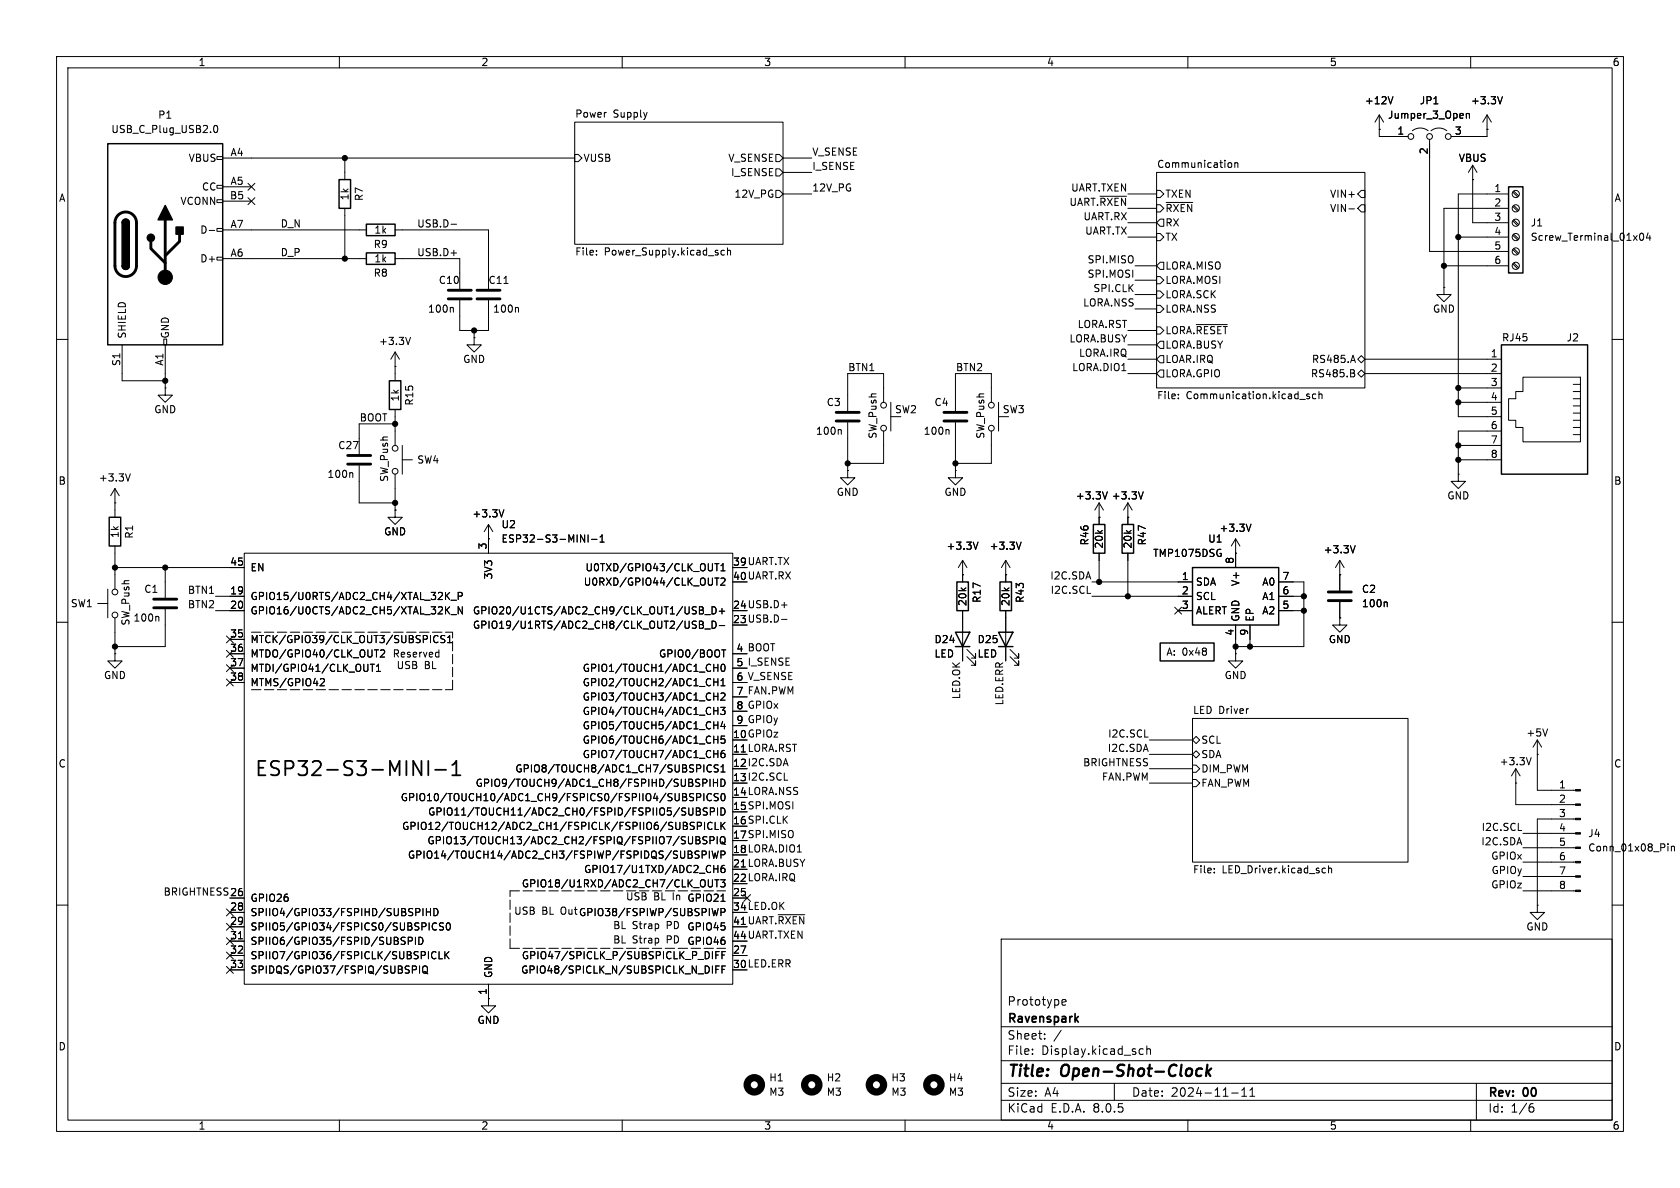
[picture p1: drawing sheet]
<svg xmlns="http://www.w3.org/2000/svg" width="297mm" height="210mm" viewBox="0 0 297 210" stroke-linecap="round" stroke-linejoin="round" font-family="sans-serif">
<g fill="none" stroke="#000" stroke-width=".18">
<path d="M10 10h277v190h-277zM12 12h273v186h-273zM60 10v2M110 10v2M160 10v2M210 10v2M246.3 17.1l-.5 1.3M260 10v2M265.6 17.1l-.4 1.3M37.9 22.3l.2-.1a.68 .68 0 0 1 .4 .6 .68 .68 0 0 1-.4 .6l-.2-.1-.1-.3zM38.4 35.3h1v.5h-1zM38.4 32.8h1v.5h-1z"/>
<path d="M38.4 27.7h1v.5h-1zM39.4 27.9h62.2M39.4 33h5M39.4 35.6h5M43.8 35l1.3 1.2M43.8 32.4l1.3 1.2M45.1 35l-1.3 1.2M45.1 32.4l-1.3 1.2M61 27.9v3.9M61 36.8v8.9M79.7 39.6h1M101.6 21.6h36.8v21.6h-36.8z"/>
<path d="M101.6 27.3h.6l.7 .6-.7 .7h-.6zM137.2 27.3h.6l.6 .6-.6 .7h-.6zM137.2 33.7h.6l.6 .6-.6 .6h-.6zM137.2 29.8h.6l.6 .7-.6 .6h-.6zM138.4 27.9h5.1M138.4 34.3h5.1M138.4 30.5h5.1M194.5 34.7h4.7M199.4 34.3h5.1M199.4 36.8h5.1M199.4 39.4h5.1M204.5 30.5h36.8v38.1h-36.8z"/>
<path d="M204.5 36.2h.6l.6 .6-.6 .7h-.6zM204.5 33.7h.6l.6 .6-.6 .6h-.6zM205.1 38.7h.6v1.3h-.6l-.6-.6zM206.2 35.8h4.7M217.2 28.8h.3l.3 .2-.1 .5-.2 .1-.3-.1M218.3 28.9l.2-.1h.3v.8M218.3 28.8v.8M238.5 36.9h.9M240.7 33.7h.6v1.2h-.6l-.7-.6zM240.7 36.2h.6v1.3h-.6l-.7-.7zM243.8 22.9h.1M243.8 20.3l-.7 1.3"/>
<path d="M243.8 20.3v3.8h5.1M243.8 20.3l.8 1.3M249.7 23.1a2.26 2.26 0 0 1 2.8 0M252.7 24.6v19.9h14M253 23.1a2.26 2.26 0 0 1 2.8 0M259.2 20.1v.8M259.2 20.2l.2-.1h.3l.1 .8M260.3 31.8h.1M260.3 29.2v10.2h6.4M260.3 29.2l-.7 1.3M260.3 29.2l.8 1.3M262.9 22.9h.1"/>
<path d="M262.9 20.3l-.8 1.3M262.9 20.3v3.8h-6.4M262.9 20.3l.8 1.3M266.7 34.3h-8.9v39.4h7.6M266.7 36.8h-11.4v14M267.4 39l.9 .9M267.4 36.5l.9 .8M267.4 34l.9 .8M267.6 38.9l.9 .8M267.6 36.3l.9 .9M267.6 33.8l.9 .8M10 60h2"/>
<path d="M29 59.9h.5v1.1h-.5zM37 40.7h1M38.4 45.5h1v.5h-1zM38.4 40.4h1v.5h-1zM39.4 45.7h25.4M39.4 40.6h25.4M69.8 40.6h16.6v10.5M69.8 45.7h11.5v5.4M72.6 59.6l-.5 1.3M79.7 44.7h1M80 54.3l.2 .2v.7M81.3 53.1v5.3h5.1v-5.3"/>
<path d="M83.8 59.7v1.3h-1.3l1.3 1.2 1.3-1.2h-1.3M83.8 59.7h.1M83.8 58.4v1.3M89.1 50.1h.7M91.5 54.3l.2 .2v.7M105.4 45v.1M105.4 44.3v.1M128.1 44.3l-.4-.1-.2 .3 .1 .5h.5M128.6 44.4l.2-.2 .3 .1 .1 .8M128.6 43.8v1.3M199.4 41.9h5.1M199.4 58.4h5.1"/>
<path d="M200.7 47h3.8M200.7 49.5h3.8M200.7 52.1h3.8M200.7 54.6h3.8M204.5 41.3h.6l.6 .6-.6 .6h-.6zM204.5 54h.6l.6 .6-.6 .6h-.6zM204.5 48.9h.6l.6 .6-.6 .7h-.6zM204.5 57.8h.6l.6 .6-.6 .7h-.6zM204.5 51.4h.6l.6 .7-.6 .6h-.6zM205.1 46.4h.6v1.2h-.6l-.6-.6zM211.5 57.4h5.5M255.3 50.8v1.3h1.2l-1.2 1.2-1.3-1.2h1.3"/>
<path d="M255.3 50.8h.1M255.3 47h11.4M257.8 41.9h8.9M267.4 46.7l.9 .8M267.4 44.1l.9 .9M267.4 41.6l.9 .8M267.6 46.5l.9 .8M267.6 43.9l.9 .9M267.6 41.4l.9 .8M285 60h2M290 41.3l.2-.1a.68 .68 0 0 1 .4 .7 .68 .68 0 0 1-.4 .6l-.2-.1-.1-.4zM291.4 41.2l-.3 .9h.7"/>
<path d="M291.7 41.6v.9M21.6 61v6.3h7.6M29.2 68.6v1.3h-1.3l1.3 1.2 1.3-1.2h-1.3M29.2 68.6h.1M29.2 61v7.6M69.8 64.8h.1M69.8 74.9h-6.3v5.4M69.8 62.2v5.1M69.8 72.4v6.3M69.8 62.2l-.7 1.3M69.8 62.2l.8 1.3M71.1 78.7v5.1"/>
<path d="M148.5 75.9l.2 .2v.7M149.9 74.7v8.5M156.2 71.1v-5.1h-6.3v6.6M156.2 76.2v5.7h-6.3M157.5 73.7h1.8M157.5 71.1v5.1M167.6 75.9l.2 .2v.7M168.9 74.7v8.5M175.3 71.1v-5.1h-6.4v6.6M175.3 76.2v5.7h-6.4M176.5 73.7h1.8M176.5 71.1v5.1"/>
<path d="M199.4 63.5h5.1M199.4 66h5.1M199.4 61h5.1M205.1 62.9h.6v1.2h-.6l-.6-.6zM205.1 65.4h.6v1.3h-.6l-.6-.7zM205.1 60.3h.6v1.3h-.6l-.6-.6zM208.3 70.4v.1M208.3 69.7v.1M231.5 69.7l-.3-.1-.2 .2 .1 .2 .4 .1v.3h-.5M232.6 69.7l-.3-.1-.3 .3 .1 .5h.5M233.2 69.8l.2-.2 .3 .1v.8M233.2 69.2v1.3"/>
<path d="M239.2 62.8l.4 1.3M239.2 65.3l.2 .3-.2 .4 .3 .2-.1 .3-.1 .1M240 66l.7-.6 .6 .6-.6 .7zM240.7 62.9l.6 .6-.6 .6-.7-.6zM241.3 63.5h24.1M241.3 66h24.1M257.8 68.6h7.6M257.8 71.1h7.6M257.8 78.7h7.6M265.4 76.2h-7.6v7.6M269.2 66.7h10.2v11.4h-10.2v-2.5h-1.2v-1.3h-1.3v-3.8h1.3v-1.3h1.2zM278.1 67.9h1.3"/>
<path d="M278.1 69.2h1.3M278.1 70.5h1.3M278.1 71.8h1.3M278.1 73h1.3M278.1 74.3h1.3M278.1 75.6h1.3M278.1 76.8h1.3M20.3 88.9h.1M20.3 86.4v5M20.3 96.5v7.6M20.3 86.4l-.7 1.2M20.3 86.4l.8 1.2"/>
<path d="M23 83.8l-.4 1.2M43.2 97.8h86.3v76.2h-86.3zM62.2 83.6l.2 .1v.7M63.5 82.3v6.6h6.3M69.8 90.2v1.2h-1.2l1.2 1.3 1.3-1.3h-1.3M69.8 90.2h.1M69.8 83.8v6.4M71.1 81.3h1.8M86.4 95.3h.1M86.4 92.7v5.1M86.4 92.7l-.8 1.3M86.4 92.7l.7 1.3"/>
<path d="M89.1 90.1l-.4 1.3M102.6 94.6l.8 1.2v-1.2M104 94.6v1.2M104.6 95.3h.9M106.1 95.8h.7M106.1 94.9l.3-.3v1.2M126.4 99.6h.7M126.7 99.6v1.3M149.9 83.2v1.3h-1.3l1.3 1.2 1.2-1.2h-1.2M149.9 83.2h.1M168.9 83.2v1.3h-1.3l1.3 1.2 1.3-1.2h-1.3M168.9 83.2h.1"/>
<path d="M170.2 99.1v3.8M170.2 99.1l-.8 1.2M170.2 99.1l.7 1.2M172.9 95.8l-.4 1.3M177.8 99.1v3.8M177.8 99.1l-.8 1.2M177.8 99.1l.8 1.2M180.5 95.8l-.4 1.3M194.3 91.4h.1M194.3 88.9v3.8M194.3 97.8v5.1M194.3 88.9l-.8 1.3"/>
<path d="M194.3 88.9l.8 1.3M195.8 86.9l-.5 1.3M199.4 91.4h.1M199.4 88.9v3.8M199.4 97.8v7.6M199.4 88.9l-.8 1.3M199.4 88.9l.8 1.3M202.1 86.9l-.4 1.3M215.7 97.8h.2v.4l-.2 .2M215.7 97.1l.1 .1M218.4 97.8h.1M218.4 95.3v5"/>
<path d="M218.4 95.3l-.7 1.2M218.4 95.3l.8 1.2M221.2 92.7l-.5 1.2M236.9 99.1l-.8 1.2M236.9 99.1v5.3M236.9 99.1l.7 1.2M239.6 96.5l-.4 1.2M257.8 83.8v1.3h1.3l-1.3 1.3-1.3-1.3h1.3M257.8 83.8h.1M257.8 81.3h7.6M10 110h2M17.3 106.7h1.7"/>
<path d="M19 104.1v5.1M20.3 115.6v1.2h-1.3l1.3 1.3 1.3-1.3h-1.3M20.3 115.6h.1M20.3 100.3h22.9M20.3 109.2v6.4M27.9 109l.2 .1v.7M29.2 100.3v5.4M29.2 107.7v6.6h-8.9M38.1 105.4h5.1M38.1 108h5.1M40 117.5l1.2 1.2M40 112.4l1.2 1.2"/>
<path d="M40 115l1.2 1.2M40.6 113h2.6M40.6 115.6h2.6M40.6 118.1h2.6M41.2 117.5l-1.2 1.2M41.2 112.4l-1.2 1.2M41.2 115l-1.2 1.2M56.8 120h.4l.2 .3-.8 .9h.8M65.5 117.4h.7M65.8 117.4v1.3M66.2 114.9h.7M66.6 114.9v1.2"/>
<path d="M66.6 118.7h.7M66.6 117.8l.3-.4v1.3M67.3 115l.5-.1 .2 .3-.8 .9h.8M77.2 115.3l.4 .1M77.4 112.5a.6 .6 0 0 0-.8 .4 .6 .6 0 0 0 .6 .7l.2-.1M77.6 114.9v1.2M77.6 116.1h-.4M78.6 112.4l-.4-.1-.2 .2v.3l.5 .3 .1 .3-.2 .2-.5-.1M78.8 104.7v1.3M78.8 107.3v1.2M78.9 105.3l.6 .7M78.9 107.8l.6 .7"/>
<path d="M79.1 113.6h.8M79.1 112.7l.4-.4v1.3M79.5 104.7l-.7 .7M79.5 107.3l-.7 .7M79.7 106.1h1M79.7 108.7h1M81 105.4l.6-.1 .1-.2v-.3l-.7-.1v1.3M81.7 107.3v1.2l-.7-1.2v1.2M122.9 109.8l.2 .1M123 110.6v.3M123.6 107.3h.5l.2 .2-.2 .4 .2 .1 .1 .3-.3 .2h-.5zM123.6 109.8h.5l.2 .2-.2 .4 .2 .1 .1 .3-.3 .3h-.5z"/>
<path d="M123.6 110.4h.5M123.6 107.9h.5M124.6 108.7h1M124.6 111.2h1M125.9 109.8a.64 .64 0 0 1 .7 .6 .64 .64 0 0 1-.7 .7zM125.9 107.3a.64 .64 0 0 1 .7 .6 .64 .64 0 0 1-.7 .6zM126.2 120v1.2M126.2 118h.7M126.4 102.2h.7M126.7 102.2v1.2M126.9 117.4v1.3M126.9 120v1.2"/>
<path d="M127.2 110.6h.9M127.2 108h.9M127.5 102.3l.4-.1 .3 .3-.8 .9h.8M127.5 100l.3-.4v1.3M127.5 100.9h.7M127.6 117.5l.2-.1a.68 .68 0 0 1 .4 .7 .68 .68 0 0 1-.4 .6l-.2-.1-.1-.4zM127.6 114.9h.7M127.6 107.6v.9M127.9 114.9v1.2M129.5 118.1h2.6M138.2 109.5h.9M138.2 107h.9"/>
<path d="M170.2 101.6h.1M170.2 108v8.8M170.9 116.1l1.6 1.5v-.8v.8h-.8M170.9 114.8l1.6 1.5v-.7v.7h-.8M177.8 101.6h.1M177.8 108v8.8M178.6 116.1l1.5 1.5v-.8v.8h-.8M178.6 114.8l1.5 1.5v-.7v.7h-.8M193 105.4h17.8M193 102.9h17.8M207.7 107.3l1.2 1.3M208.3 108h2.5"/>
<path d="M208.9 107.3l-1.2 1.3M218.4 115.6v1.2h-1.2l1.2 1.3 1.3-1.3h-1.3M218.4 115.6h.1M218.4 110.5v5.1M221 110.5v3.8M226.1 105.4h4.4M226.1 108h4.4M226.1 102.9h4.4v11.4h-12.1M236.9 109.2v1.3h1.2l-1.2 1.3-1.3-1.3h1.3M236.9 109.2h.1M236.9 101.6h.1M236.9 106.4v2.8"/>
<path d="M245.1 106.4l.2 .2v.7M285 110h2M40 120l1.2 1.3M40.6 120.7h2.6M41.2 120l-1.2 1.3M124.3 138.4l.6-.1 .1-.1-.1-.3-.6-.2v1.3M125.5 137.7v1.3M125.8 135.3a.6 .6 0 0 0-.9 .4 .6 .6 0 0 0 .6 .8l.3-.2M126.1 137.7v1.3M126.1 138.3h.8M126.2 130.7h.7M126.2 133.3h.7"/>
<path d="M126.2 120.6h.7M126.2 123.1h.7M126.2 125.6h.7M126.2 128.2h.7M126.9 137.7v1.3M126.9 122.5v1.3M126.9 125v1.3M126.9 127.6v1.2M126.9 130.1v1.3M126.9 132.7v1.2M127 135.3l-.5-.1-.2 .1v.4l.6 .2 .1 .3-.3 .3-.5-.1M127.4 125h.8l-.4 .5 .3 .1v.6l-.2 .1-.5-.1"/>
<path d="M127.5 137.7a.64 .64 0 0 1 .7 .7 .64 .64 0 0 1-.7 .6zM127.5 122.6l.4-.1 .3 .4-.8 .9h.8M127.5 136.5h.7M127.5 120.3l.3-.3v1.2M127.5 135.6l.3-.4v1.3M127.5 121.2h.7M127.8 127.5l-.3 .9h.7M128.1 132.7h-.4a.86 .86 0 0 0 0 1.2l.4-.1 .1-.4-.3-.3-.3 .1-.1 .2M128.1 128v.8M128.1 130.1h-.6v.6l.1-.1 .5 .1 .1 .1-.1 .5-.2 .1-.4-.1M129.5 120.7h2.6M129.5 123.2h2.6"/>
<path d="M129.5 125.7h2.6M129.5 128.3h2.6M203.2 138.4h7.6M203.2 133.4h7.6M203.2 130.8h7.6M203.2 135.9h7.6M210.8 127h38.1v25.4h-38.1zM210.8 130.8l.7-.6 .6 .6-.6 .6zM210.8 133.4l.7-.7 .6 .7-.6 .6zM210.8 135.3h.7l.6 .6-.6 .6h-.7zM210.8 137.8h.7l.6 .6-.6 .7h-.7zM268 138.4h.1"/>
<path d="M268 135.9v6.3h10.5M268 135.9l-.8 1.3M268 135.9l.7 1.3M270.7 133.9l-.4 1.3M271.8 133.4h.1M271.8 130.8v8.9h6.7M271.8 130.8l-.8 1.3M271.8 130.8l.7 1.3M273.6 128.8l-.4 1.3M10 160h2M40.6 158.8h2.6M122 145.7l.7 .6-.2 .3h-.5"/>
<path d="M122.4 147.9v1l-.2 .3M122.5 142.8v1l-.1 .2-.4 .1M122.6 140.3h-.5l-.1 .1v.4l.5 .2 .1 .3-.2 .2h-.5M122.7 145.4h-.4l-.3 .2M123 147.9h.5l.2 .2-.2 .4 .2 .1 .1 .3-.3 .3h-.5zM123 148.5h.5M123.1 142.8h.4l.3 .3-.3 .3 .3 .1v.3l-.2 .3h-.5zM123.1 143.4h.4M123.2 140.9h.6l.1-.2-.1-.3-.6-.1v1.2M123.3 146h.6l.1-.2-.1-.3-.6-.1v1.2M123.6 150.5l-.5-.1-.2 .2v.3l.6 .3 .1 .3-.3 .2-.4-.1M124.1 151.1l.6-.1 .2-.1-.1-.3-.7-.2v1.3"/>
<path d="M124.4 140.3v1.2M124.6 145.4v1.2M125 148l-.5-.1-.2 .2 .1 .3 .5 .3v.3l-.2 .2-.4-.1M125 142.9l-.4-.1-.3 .3 .1 .3 .6 .2v.4l-.2 .1-.5-.1M125.2 155.5v1l.3 .3 .3-.1 .1-.2v-1M125.4 150.4v1.3M125.5 148.6l.6-.1 .1-.2v-.3l-.7-.1v1.3M125.6 143.5l.6-.1 .1-.2-.1-.3-.6-.1v1.3M125.8 140.4a.6 .6 0 0 0-.9 .4 .6 .6 0 0 0 .6 .7l.3-.1M125.9 145.5a.6 .6 0 0 0-.9 .4 .6 .6 0 0 0 .6 .7l.3-.1M125.9 150.4l.3 1.3 .2-.9 .3 .9 .3-1.3M126.2 153v1.2"/>
<path d="M126.2 153.6h.7M126.4 155.5h.7M126.4 145.4v1.2h.6M126.7 155.5v1.3M126.8 147.9v1.3M126.9 142.8v1.3M126.9 153v1.2M127 140.3h-.5l-.3 .2 .2 .3 .5 .3v.3l-.2 .1h-.5M127.4 148.1l.2-.2a.43 .43 0 0 1 .6 .4v.4a.42 .42 0 0 1-.4 .5 .42 .42 0 0 1-.5-.5zM127.4 155.5h.8l-.4 .5 .3 .1v.6l-.2 .1-.5-.1M127.5 142.8a.64 .64 0 0 1 .7 .7 .64 .64 0 0 1-.7 .6zM127.5 145.4v1.2"/>
<path d="M127.5 151.1l.6-.1 .1-.1-.1-.3-.6-.2v1.3M127.5 159.3h.7M127.6 140.4l.2-.1a.68 .68 0 0 1 .4 .6 .68 .68 0 0 1-.4 .6l-.2-.1-.1-.3zM127.6 148.9l.6 .4M127.6 145.9l.6 .7M128.1 153h-.4a.86 .86 0 0 0 0 1.2l.4-.1 .1-.4-.3-.2h-.3l-.1 .2M128.2 145.4l-.7 .7M129.5 158.8h2.6M131.5 158.1l1.2 1.3M132.7 158.1l-1.2 1.3M214.7 154.2v.1M214.7 153.5v.1"/>
<path d="M234 153.5h.3M234.3 154.2l-.3 .1M234.9 153.6l.2-.1h.3v.8M234.9 153v1.3M269.2 157.5h9.3M269.2 154.9h9.3M269.2 152.4h9.3M269.2 149.9h9.3M269.2 147.3h9.3M278.5 144.8h-6.7v15.2M285 160h2M294.9 149.2v.1"/>
<path d="M294.9 149.6v.8M295.5 149.6v.8M295.5 149.7l.2-.1 .3 .1v.7M40 163.2l1.2 1.2M40 170.8l1.2 1.3M40 165.8l1.2 1.2M40 160.7l1.2 1.2M40 168.3l1.2 1.2M40.6 168.9h2.6M40.6 161.3h2.6M40.6 163.8h2.6M40.6 166.4h2.6"/>
<path d="M40.6 171.5h2.6M41.2 163.2l-1.2 1.2M41.2 170.8l-1.2 1.3M41.2 165.8l-1.2 1.2M41.2 160.7l-1.2 1.2M41.2 168.3l-1.2 1.2M42.2 166h.7M71.1 166.3l.4 .1 .1 .3-.2 .2h-.3M71.1 165.7h.5M72.2 166.3h.6l.1-.2-.1-.3-.6-.1v1.2M72.9 171.4h.6l.1-.2v-.3l-.7-.1v1.2M73.4 165.7v1.2"/>
<path d="M73.5 160.6h.5l.2 .2-.1 .4-.6 .1M74.1 165.7a.64 .64 0 0 1 .7 .6 .64 .64 0 0 1-.7 .6zM74.2 170.8v1.2M74.8 160.6v1.3M74.8 170.9l.2-.1a.43 .43 0 0 1 .6 .4v.4a.42 .42 0 0 1-.5 .4 .42 .42 0 0 1-.4-.4zM75 171.7l.4 .3M75.4 160.6v1.3M75.4 161.2h.7M75.4 172l.2 .2M75.7 168.2v1.3M75.9 163.1v1.3M76.1 160.6v1.3"/>
<path d="M76.7 160.6a.64 .64 0 0 1 .7 .6 .64 .64 0 0 1-.7 .7zM77.1 168.3a.6 .6 0 0 0-.9 .5 .6 .6 0 0 0 .6 .7l.3-.1M77.2 163.3a.6 .6 0 0 0-.8 .4 .6 .6 0 0 0 .6 .7l.2-.1M77.6 168.2v1.3h.6M78.4 163.2l-.5-.1-.2 .2v.3l.6 .3 .1 .3-.2 .2-.5-.1M78.6 168.2v1.3M78.8 168.8l.6 .7M79 163.3l.2-.2a.68 .68 0 0 1 .4 .7 .68 .68 0 0 1-.4 .6l-.2-.1-.1-.4zM79.4 168.2l-.8 .7M86.4 176.5v1.3h1.2l-1.2 1.3-1.3-1.3h1.3M86.4 176.5h.1M86.4 174v2.5"/>
<path d="M125.9 168.2v1.3M125.9 170.8v1.2M126.5 168.8h.5M126.5 171.4h.5M127 160.6l-.3 1.3-.3-.9-.2 .9M127.2 168.2h-.7v1.3M127.2 170.8h-.7v1.2M127.5 161.3l.6-.1 .1-.2-.1-.3-.6-.1v1.3M127.6 168.8h.5M127.6 171.4h.5M128.2 168.2h-.6v1.3M128.2 170.8h-.6v1.2"/>
<path d="M129.5 168.9h2.6M137.6 161.7h4.7M177 166h108v32h-108zM187.7 177.2l.8-.1-.1-.3-.4-.1-.3 .2 .1 .7h.6M271.8 160v1.3h-1.3l1.3 1.3 1.2-1.3h-1.2M271.8 160h.1M60 198v2M110 198v2M160 198v2M177 194.5h108M177 191.5h108M177 187.5h108"/>
<path d="M177 181.5h108M182.5 186.3v.1M182.5 185.5v.1M184.7 183.6v.1M184.7 182.8v.1M187.6 182.1l-1.3 2M197 191.5v3M201.4 186.1l.3 .3 .4-.1M202.1 185.5l-.4-.1-.3 .3M202.7 185.5l.3-.1 .3 .1 .1 .9M202.7 184.9v1.5M210 198v2"/>
<path d="M217.7 193.2h1.2M219.5 193.8h.9M219.5 192.7l.5-.4v1.5M221 193.8h.8M221 192.7l.4-.4v1.5M260 198v2M261 191.5v6.5M270.6 195.7h.3l.3 .3-.1 .5-.5 .1M271 195.1l-.4 .1"/>
<circle cx="249.4" cy="24.1" r=".51"/>
<circle cx="252.7" cy="24.1" r=".51"/>
<circle cx="256" cy="24.1" r=".51"/>
<circle cx="268" cy="34.3" r=".63"/>
<circle cx="268" cy="39.4" r=".63"/>
<circle cx="268" cy="36.8" r=".63"/>
<circle cx="268" cy="41.9" r=".63"/>
<circle cx="268" cy="47" r=".63"/>
<circle cx="268" cy="44.4" r=".63"/>
<circle cx="69.9" cy="79.2" r=".51"/>
<circle cx="156.2" cy="71.6" r=".51"/>
<circle cx="156.2" cy="75.7" r=".51"/>
<circle cx="175.3" cy="75.7" r=".51"/>
<circle cx="175.3" cy="71.6" r=".51"/>
<circle cx="69.9" cy="83.3" r=".51"/>
<circle cx="20.3" cy="108.7" r=".51"/>
<circle cx="20.3" cy="104.6" r=".51"/>
</g>
<path d="M211.6 190.1l.2 .1 .6-.1M212.5 189a.66 .66 0 0 0-.9 .1M213.5 188.2l-.3 2M213.5 189.4l.5 .8M214.1 188.9l-.8 .7" fill="none" stroke="#000" stroke-width=".4"/>
<path d="M190.6 179.7l-.5 .6M190.2 180.1l.4 .6" fill="none" stroke="#000" stroke-width=".3"/>
<g fill="none" stroke="#000" stroke-width="1.3">
<circle cx="133.3" cy="191.8" r="1.27"/>
<circle cx="143.5" cy="191.8" r="1.27"/>
<circle cx="154.9" cy="191.8" r="1.27"/>
<circle cx="165.1" cy="191.8" r="1.27"/>
</g>
<path d="M73.1 134.5l1.4 2.5v-2.5M75.7 134.5v2.5M76.9 136.1h2M79.9 137h1.5M79.9 135.2l.8-.7v2.5" fill="none" stroke="#000" stroke-width=".32"/>
<g fill="none" stroke="#000" stroke-width=".51">
<path d="M20.9 38a1.9 1.9 0 0 1 2-.4 1.9 1.9 0 0 1 1.2 1.8v7.6a1.91 1.91 0 0 1-1.9 1.9 1.91 1.91 0 0 1-1.9-1.9v-7.8l.2-.6zM29.2 38.9v10.1M26.7 42.7v1.2l2.5 2.6M31.7 41.4v1.3l-2.5 2.5M79.2 52.8h4.1M79.2 51.3h4.1M84.3 52.8h4.1M84.3 51.3h4.1M147.8 74.4h4.1M147.8 72.9h4.1M166.9 74.4h4M166.9 72.9h4"/>
<path d="M61.5 82h4M61.5 80.5h4M27.2 107.4h4M27.2 105.9h4M234.8 106.2h4.1M234.8 104.6h4.1"/>
</g>
<g fill="#000" stroke="#000" stroke-width=".18">
<path d="M278.5 139.6h.9v.2h-.9zM278.5 157.4h.9v.2h-.9zM278.5 154.8h.9v.3h-.9zM278.5 152.3h.9v.2h-.9zM278.5 149.7h.9v.3h-.9zM278.5 147.2h.9v.2h-.9zM278.5 144.7h.9v.2h-.9zM278.5 142.1h.9v.3h-.9z"/>
<circle cx="61" cy="27.9" r=".46"/>
<circle cx="29.2" cy="49" r="1.27"/>
<circle cx="61" cy="45.7" r=".46"/>
<circle cx="83.8" cy="58.4" r=".46"/>
<circle cx="255.3" cy="47" r=".46"/>
<circle cx="257.8" cy="41.9" r=".46"/>
<circle cx="29.2" cy="67.3" r=".46"/>
<circle cx="69.8" cy="74.9" r=".46"/>
<circle cx="257.8" cy="68.6" r=".46"/>
<circle cx="257.8" cy="78.7" r=".46"/>
<circle cx="257.8" cy="71.1" r=".46"/>
<circle cx="69.8" cy="88.9" r=".46"/>
<circle cx="149.9" cy="81.9" r=".46"/>
<circle cx="168.9" cy="81.9" r=".46"/>
<circle cx="257.8" cy="81.3" r=".46"/>
<circle cx="20.3" cy="114.3" r=".46"/>
<circle cx="20.3" cy="100.3" r=".46"/>
<circle cx="29.2" cy="100.3" r=".46"/>
<circle cx="194.3" cy="102.9" r=".46"/>
<circle cx="199.4" cy="105.4" r=".46"/>
<circle cx="218.4" cy="114.3" r=".46"/>
<circle cx="221" cy="114.3" r=".46"/>
<circle cx="230.5" cy="105.4" r=".46"/>
<circle cx="230.5" cy="108" r=".46"/>
</g>
<g fill="none" stroke="#000" stroke-width=".25">
<path d="M19 25.4h20.4v35.6h-20.4zM21.6 39.4a.64 .64 0 0 1 .6-.7 .64 .64 0 0 1 .7 .7M59.9 31.8h2.1v5h-2.1zM64.8 39.6h5v2.1h-5zM266.7 33h2.5v15.3h-2.5zM21.6 47a.64 .64 0 0 0 .6 .6 .64 .64 0 0 0 .7-.6M64.8 44.7h5v2h-5zM68.8 67.3h2.1v5.1h-2.1zM265.4 61h15.3v22.8h-15.3zM19.3 91.4h2v5.1h-2zM193.3 92.7h2v5.1h-2zM198.4 92.7h2v5.1h-2z"/>
<path d="M168.9 111.8h2.5l-1.2 2.5zM168.9 114.3h2.5M169.2 102.9h2v5.1h-2zM176.5 111.8h2.6l-1.3 2.5zM176.5 114.3h2.6M176.8 102.9h2v5.1h-2zM205.1 113.7h9.5v3.1h-9.5zM210.8 100.3h15.3v10.2h-15.3z"/>
</g>
<g fill="#000" stroke="#000" stroke-width=".25">
<path d="M21.8 38.9a.64 .64 0 0 1 .7-.1 .64 .64 0 0 1 .4 .6h-1.3zM29.2 36.3l1.3 2.6h-2.6zM21.6 47h1.3a.64 .64 0 0 1-.7 .6 .64 .64 0 0 1-.6-.6zM21.6 39.4h1.3v7.6h-1.3zM31.1 40.1h1.3v1.3h-1.3z"/>
<circle cx="26.7" cy="42" r=".63"/>
</g>
<path d="M44.4 111.8h35.6M44.4 121.9h35.6M80 121.9v-10.1M90.2 157.5h38.1M90.2 167.6h38.1M90.2 167.6v-10.1" fill="none" stroke="#000" stroke-width=".18" stroke-dasharray="1.7 .6"/>
<text font-size="3.5" x="44.9" y="137.6">ESP32-S3-MINI-1</text>
<g font-size="2.8">
<text x="178" y="190.9">Title:</text>
<text x="187.7" y="190.9">Open-Shot-Clock</text>
</g>
<g font-size="2.1">
<text x="178" y="178">Prototype</text>
<text x="178" y="184">Sheet:</text>
<text x="178" y="181.2">Ravenspark</text>
<text x="178" y="186.7">File:</text>
<text x="184.1" y="186.7">Display.kicad_sch</text>
<text x="178" y="196.9">KiCad</text>
<text x="178" y="194.1">Size:</text>
<text x="184.7" y="194.1">A4</text>
<text x="185.7" y="196.9">E.D.A.</text>
<text x="193.3" y="196.9">8.0.5</text>
<text x="200" y="194.1">Date:</text>
<text x="207" y="194.1">2024-11-11</text>
<text x="263" y="194.3">Rev:</text>
<text x="263" y="196.9">Id:</text>
<text x="267.1" y="196.9">1/6</text>
<text x="269.4" y="194.3">00</text>
</g>
<g font-size="1.8">
<text x="35" y="11.9">1</text>
<text x="85" y="11.9">2</text>
<text x="135" y="11.9">3</text>
<text x="185" y="11.9">4</text>
<text x="235" y="11.9">5</text>
<text x="285" y="11.9">6</text>
<text x="19.6" y="23.7">USB_C_Plug_USB2.0</text>
<text x="27.9" y="21.2">P1</text>
<text x="101.6" y="20.9">Power</text>
<text x="108.4" y="20.9">Supply</text>
<text x="241.2" y="18.6">+12V</text>
<text x="245.3" y="21.2">Jumper_3_Open</text>
<text x="246.9" y="23.9">1</text>
<text x="250.9" y="18.6">JP1</text>
<text x="257.1" y="23.9">3</text>
<text x="259.9" y="18.6">+3.3V</text>
<text x="33.3" y="28.8">VBUS</text>
<text x="40.7" y="27.7">A4</text>
<text x="103.1" y="28.8">VUSB</text>
<text x="128.7" y="28.8">V_SENSE</text>
<text x="143.5" y="27.6">V_SENSE</text>
<text x="204.5" y="29.8">Communication</text>
<text x="252.5" y="27.4" transform="rotate(-90 252.5 27.4)">2</text>
<text x="257.8" y="28.8">VBUS</text>
<text x="10.3" y="35.9">A</text>
<text x="35.6" y="33.9">CC</text>
<text x="40.6" y="35.3">B5</text>
<text x="40.7" y="32.8">A5</text>
<text x="61.8" y="35.5" transform="rotate(-90 61.8 35.5)">1k</text>
<text x="64.4" y="35.6" transform="rotate(-90 64.4 35.6)">R7</text>
<text x="129.1" y="31.3">I_SENSE</text>
<text x="129.8" y="35.2">12V_PG</text>
<text x="143.5" y="33.9">12V_PG</text>
<text x="143.5" y="30.1">I_SENSE</text>
<text x="189.3" y="33.9">UART.TXEN</text>
<text x="205.9" y="35.2">TXEN</text>
<text x="235" y="35.2">VIN+</text>
<text x="264.1" y="34">1</text>
<text x="285.3" y="35.9">A</text>
<text x="31.8" y="36.4">VCONN</text>
<text x="35.3" y="41.5">D-</text>
<text x="40.7" y="40.4">A7</text>
<text x="49.5" y="40.3">D_N</text>
<text x="66.1" y="41.5">1k</text>
<text x="73.7" y="40.3">USB.D-</text>
<text x="189" y="36.5">UART.~{RXEN}</text>
<text x="191.4" y="39">UART.RX</text>
<text x="191.7" y="41.6">UART.TX</text>
<text x="205.9" y="40.2">RX</text>
<text x="205.9" y="37.7">~{RXEN}</text>
<text x="235" y="37.7">VIN-</text>
<text x="264.1" y="36.6">2</text>
<text x="264.1" y="39.1">3</text>
<text x="264.1" y="41.7">4</text>
<text x="270.5" y="40.2">J1</text>
<text x="35.3" y="46.6">D+</text>
<text x="40.7" y="45.5">A6</text>
<text x="49.5" y="45.4">D_P</text>
<text x="66" y="44">R9</text>
<text x="66.1" y="46.6">1k</text>
<text x="73.7" y="45.4">USB.D+</text>
<text x="101.6" y="45.5">File:</text>
<text x="106.8" y="45.5">Power_Supply.kicad_sch</text>
<text x="192.2" y="46.6">SPI.MISO</text>
<text x="205.9" y="42.8">TX</text>
<text x="205.9" y="47.9">LORA.MISO</text>
<text x="264.1" y="44.2">5</text>
<text x="264.1" y="46.7">6</text>
<text x="270.5" y="42.8">Screw_Terminal_01x04</text>
<text x="66" y="49.1">R8</text>
<text x="77.5" y="50.4">C10</text>
<text x="86.3" y="50.4">C11</text>
<text x="192.2" y="49.2">SPI.MOSI</text>
<text x="193.2" y="51.7">SPI.CLK</text>
<text x="205.9" y="50.4">LORA.MOSI</text>
<text x="205.9" y="52.9">LORA.SCK</text>
<text x="22.5" y="59.9" transform="rotate(-90 22.5 59.9)">SHIELD</text>
<text x="30.1" y="59.9" transform="rotate(-90 30.1 59.9)">GND</text>
<text x="75.6" y="55.5">100n</text>
<text x="87.1" y="55.5">100n</text>
<text x="190.4" y="58.1">LORA.RST</text>
<text x="191.4" y="54.3">LORA.NSS</text>
<text x="205.9" y="55.5">LORA.NSS</text>
<text x="205.9" y="59.3">LORA.~{RESET}</text>
<text x="253.2" y="55.5">GND</text>
<text x="21.3" y="64.8" transform="rotate(-90 21.3 64.8)">S1</text>
<text x="29" y="64.8" transform="rotate(-90 29 64.8)">A1</text>
<text x="66.9" y="61.2">+3.3V</text>
<text x="81.8" y="64.4">GND</text>
<text x="149.9" y="65.7">BTN1</text>
<text x="168.9" y="65.7">BTN2</text>
<text x="189" y="60.6">LORA.BUSY</text>
<text x="189.4" y="65.7">LORA.DIO1</text>
<text x="190.7" y="63.2">LORA.IRQ</text>
<text x="205.9" y="64.4">LOAR.IRQ</text>
<text x="205.9" y="61.8">LORA.BUSY</text>
<text x="231.8" y="64.4">RS485.A</text>
<text x="263.5" y="63.2">1</text>
<text x="263.5" y="65.8">2</text>
<text x="265.4" y="60.6">RJ45</text>
<text x="276.9" y="60.6">J2</text>
<text x="70.7" y="71.1" transform="rotate(-90 70.7 71.1)">1k</text>
<text x="73.3" y="71.8" transform="rotate(-90 73.3 71.8)">R15</text>
<text x="146.1" y="72">C3</text>
<text x="165.1" y="72">C4</text>
<text x="204.5" y="70.9">File:</text>
<text x="205.9" y="66.9">LORA.GPIO</text>
<text x="209.7" y="70.9">Communication.kicad_sch</text>
<text x="231.7" y="66.9">RS485.B</text>
<text x="263.5" y="68.3">3</text>
<text x="263.5" y="70.9">4</text>
<text x="27.2" y="73.3">GND</text>
<text x="63.5" y="74.6">BOOT</text>
<text x="144.2" y="77.1">100n</text>
<text x="155.2" y="77.7" transform="rotate(-90 155.2 77.7)">SW_Push</text>
<text x="158.1" y="73.3">SW2</text>
<text x="163.2" y="77.1">100n</text>
<text x="174.2" y="77.7" transform="rotate(-90 174.2 77.7)">SW_Push</text>
<text x="177.2" y="73.3">SW3</text>
<text x="263.5" y="73.4">5</text>
<text x="263.5" y="75.9">6</text>
<text x="59.7" y="79.6">C27</text>
<text x="73.7" y="82.1">SW4</text>
<text x="263.5" y="78.5">7</text>
<text x="263.5" y="81">8</text>
<text x="10.3" y="85.9">B</text>
<text x="17.4" y="85.3">+3.3V</text>
<text x="57.8" y="84.7">100n</text>
<text x="68.8" y="85.3" transform="rotate(-90 68.8 85.3)">SW_Push</text>
<text x="147.8" y="87.9">GND</text>
<text x="166.9" y="87.9">GND</text>
<text x="190.1" y="88.5">+3.3V</text>
<text x="196.4" y="88.5">+3.3V</text>
<text x="255.8" y="88.5">GND</text>
<text x="285.3" y="85.9">B</text>
<text x="21.2" y="95.2" transform="rotate(-90 21.2 95.2)">1k</text>
<text x="23.7" y="95.3" transform="rotate(-90 23.7 95.3)">R1</text>
<text x="67.8" y="94.8">GND</text>
<text x="83.4" y="91.7">+3.3V</text>
<text x="88.6" y="93.6">U2</text>
<text x="215.5" y="94.2">+3.3V</text>
<text x="40.6" y="100.1">45</text>
<text x="44.2" y="101.2">EN</text>
<text x="86.1" y="97.2" transform="rotate(-90 86.1 97.2)">3</text>
<text x="88.6" y="96.1">ESP32-S3-MINI-1</text>
<text x="103.4" y="101.2">U0TXD/GPIO43/CLK_OUT1</text>
<text x="129.5" y="100.1">39 UART.TX</text>
<text x="129.5" y="100.1">39</text>
<text x="167.2" y="97.4">+3.3V</text>
<text x="174.9" y="97.4">+3.3V</text>
<text x="192.6" y="96.5" transform="rotate(-90 192.6 96.5)">R46</text>
<text x="195.2" y="97.1" transform="rotate(-90 195.2 97.1)">20k</text>
<text x="200.3" y="97.1" transform="rotate(-90 200.3 97.1)">20k</text>
<text x="202.8" y="96.5" transform="rotate(-90 202.8 96.5)">R47</text>
<text x="203.8" y="98.7">TMP1075DSG</text>
<text x="213.5" y="96.1">U1</text>
<text x="218.2" y="99.8" transform="rotate(-90 218.2 99.8)">8</text>
<text x="233.9" y="98">+3.3V</text>
<text x="12.4" y="107.5">SW1</text>
<text x="25.4" y="105">C1</text>
<text x="33.1" y="107.6">BTN2</text>
<text x="33.1" y="105.1">BTN1</text>
<text x="40.6" y="105.2">19</text>
<text x="40.6" y="107.7">20</text>
<text x="44.2" y="106.3">GPIO15/U0RTS/ADC2_CH4/XTAL_32K_P</text>
<text x="87.2" y="102.5" transform="rotate(-90 87.2 102.5)">3V3</text>
<text x="103.1" y="103.7">U0RXD/GPIO44/CLK_OUT2</text>
<text x="129.5" y="107.7">24 USB.D+</text>
<text x="129.5" y="102.6">40 UART.RX</text>
<text x="129.5" y="107.7">24</text>
<text x="129.5" y="102.6">40</text>
<text x="171" y="107.2" transform="rotate(-90 171 107.2)">20k</text>
<text x="173.6" y="106.7" transform="rotate(-90 173.6 106.7)">R17</text>
<text x="178.7" y="107.2" transform="rotate(-90 178.7 107.2)">20k</text>
<text x="181.2" y="106.7" transform="rotate(-90 181.2 106.7)">R43</text>
<text x="185.6" y="102.5">I2C.SDA</text>
<text x="185.6" y="105.1">I2C.SCL</text>
<text x="208.8" y="102.6">1</text>
<text x="208.8" y="105.2">2</text>
<text x="208.8" y="107.7">3</text>
<text x="211.3" y="103.7">SDA</text>
<text x="211.3" y="106.3">SCL</text>
<text x="219.3" y="103.7" transform="rotate(-90 219.3 103.7)">V+</text>
<text x="223.1" y="106.3">A1</text>
<text x="223.1" y="103.7">A0</text>
<text x="226.6" y="107.7">5</text>
<text x="226.6" y="105.2">6</text>
<text x="226.6" y="102.6">7</text>
<text x="240.7" y="105">C2</text>
<text x="240.7" y="107.5">100n</text>
<text x="23.1" y="110.7" transform="rotate(-90 23.1 110.7)">SW_Push</text>
<text x="23.5" y="110.1">100n</text>
<text x="40.6" y="112.8">35</text>
<text x="44.2" y="108.8">GPIO16/U0CTS/ADC2_CH5/XTAL_32K_N</text>
<text x="44.2" y="113.9">MTCK/GPIO39/CLK_OUT3/SUBSPICS1</text>
<text x="83.5" y="111.4">GPIO19/U1RTS/ADC2_CH8/CLK_OUT2/USB_D-</text>
<text x="83.5" y="108.8">GPIO20/U1CTS/ADC2_CH9/CLK_OUT1/USB_D+</text>
<text x="129.5" y="110.2">23 USB.D-</text>
<text x="129.5" y="110.2">23</text>
<text x="165.1" y="113.9">D24</text>
<text x="172.7" y="113.9">D25</text>
<text x="211.3" y="108.8">ALERT</text>
<text x="218.2" y="112.5" transform="rotate(-90 218.2 112.5)">4</text>
<text x="219.3" y="110" transform="rotate(-90 219.3 110)">GND</text>
<text x="220.7" y="112.5" transform="rotate(-90 220.7 112.5)">9</text>
<text x="221.8" y="110" transform="rotate(-90 221.8 110)">EP</text>
<text x="223.1" y="108.8">A2</text>
<text x="234.8" y="113.9">GND</text>
<text x="40.6" y="115.3">36</text>
<text x="40.6" y="117.9">37</text>
<text x="44.2" y="116.4">MTDO/GPIO40/CLK_OUT2</text>
<text x="44.2" y="119">MTDI/GPIO41/CLK_OUT1</text>
<text x="69.3" y="116.4">Reserved</text>
<text x="70" y="118.5">USB</text>
<text x="75" y="118.5">BL</text>
<text x="102.9" y="119">GPIO1/TOUCH1/ADC1_CH0</text>
<text x="116.4" y="116.4">GPIO0/BOOT</text>
<text x="130.1" y="115.3">4 BOOT</text>
<text x="130.1" y="117.9">5 I_SENSE</text>
<text x="130.1" y="115.3">4</text>
<text x="130.1" y="117.9">5</text>
<text x="165.1" y="116.4">LED</text>
<text x="172.7" y="116.4">LED</text>
<text x="206.1" y="116.1">A: 0x48</text>
<text x="18.3" y="120.2">GND</text>
<text x="40.6" y="120.4">38</text>
<text x="44.2" y="121.5">MTMS/GPIO42</text>
<text x="102.9" y="121.5">GPIO2/TOUCH2/ADC1_CH1</text>
<text x="102.9" y="124.1">GPIO3/TOUCH3/ADC1_CH2</text>
<text x="130.1" y="120.4">6 V_SENSE</text>
<text x="130.1" y="122.9">7 FAN.PWM</text>
<text x="130.1" y="125.5">8 GPIOx</text>
<text x="130.1" y="120.4">6</text>
<text x="130.1" y="122.9">7</text>
<text x="130.1" y="125.5">8</text>
<text x="169.8" y="123.7" transform="rotate(-90 169.8 123.7)">LED.OK</text>
<text x="177.5" y="124.8" transform="rotate(-90 177.5 124.8)">LED.ERR</text>
<text x="216.4" y="120.2">GND</text>
<text x="102.9" y="131.7">GPIO6/TOUCH6/ADC1_CH5</text>
<text x="102.9" y="126.6">GPIO4/TOUCH4/ADC1_CH3</text>
<text x="102.9" y="129.1">GPIO5/TOUCH5/ADC1_CH4</text>
<text x="129.5" y="130.6">10 GPIOz</text>
<text x="129.5" y="130.6">10</text>
<text x="130.1" y="128">9 GPIOy</text>
<text x="130.1" y="128">9</text>
<text x="195.8" y="130.5">I2C.SCL</text>
<text x="210.8" y="126.3">LED Driver</text>
<text x="212.3" y="131.7">SCL</text>
<text x="269.7" y="130.4">+5V</text>
<text x="10.3" y="135.9">C</text>
<text x="91" y="136.8">GPIO8/TOUCH8/ADC1_CH7/SUBSPICS1</text>
<text x="102.9" y="134.2">GPIO7/TOUCH7/ADC1_CH6</text>
<text x="129.5" y="133.1">11 LORA.RST</text>
<text x="129.5" y="135.6">12 I2C.SDA</text>
<text x="129.5" y="133.1">11</text>
<text x="129.5" y="135.6">12</text>
<text x="191.4" y="135.5">BRIGHTNESS</text>
<text x="195.7" y="133">I2C.SDA</text>
<text x="212.3" y="134.2">SDA</text>
<text x="212.3" y="136.8">DIM_PWM</text>
<text x="265" y="135.5">+3.3V</text>
<text x="285.3" y="135.9">C</text>
<text x="70.7" y="141.8">GPIO10/TOUCH10/ADC1_CH9/FSPICS0/FSPIIO4/SUBSPICS0</text>
<text x="84" y="139.3">GPIO9/TOUCH9/ADC1_CH8/FSPIHD/SUBSPIHD</text>
<text x="129.5" y="138.2">13 I2C.SCL</text>
<text x="129.5" y="140.7">14 LORA.NSS</text>
<text x="129.5" y="143.3">15 SPI.MOSI</text>
<text x="129.5" y="138.2">13</text>
<text x="129.5" y="140.7">14</text>
<text x="129.5" y="143.3">15</text>
<text x="194.7" y="138.1">FAN.PWM</text>
<text x="212.3" y="139.3">FAN_PWM</text>
<text x="275.5" y="139.4">1</text>
<text x="275.5" y="142">2</text>
<text x="71" y="146.9">GPIO12/TOUCH12/ADC2_CH1/FSPICLK/FSPIIO6/SUBSPICLK</text>
<text x="75.5" y="149.5">GPIO13/TOUCH13/ADC2_CH2/FSPIQ/FSPIIO7/SUBSPIQ</text>
<text x="75.6" y="144.4">GPIO11/TOUCH11/ADC2_CH0/FSPID/FSPIIO5/SUBSPID</text>
<text x="129.5" y="145.8">16 SPI.CLK</text>
<text x="129.5" y="148.3">17 SPI.MISO</text>
<text x="129.5" y="145.8">16</text>
<text x="129.5" y="148.3">17</text>
<text x="261.8" y="149.5">I2C.SDA</text>
<text x="261.8" y="147">I2C.SCL</text>
<text x="275.5" y="144.5">3</text>
<text x="275.5" y="147.1">4</text>
<text x="275.5" y="149.6">5</text>
<text x="280.7" y="148.2">J4</text>
<text x="72" y="152">GPIO14/TOUCH14/ADC2_CH3/FSPIWP/FSPIDQS/SUBSPIWP</text>
<text x="103.2" y="154.5">GPIO17/U1TXD/ADC2_CH6</text>
<text x="129.5" y="150.9">18 LORA.DIO1</text>
<text x="129.5" y="153.4">21 LORA.BUSY</text>
<text x="129.5" y="156">22 LORA.IRQ</text>
<text x="129.5" y="150.9">18</text>
<text x="129.5" y="153.4">21</text>
<text x="129.5" y="156">22</text>
<text x="210.8" y="154.7">File:</text>
<text x="216" y="154.7">LED_Driver.kicad_sch</text>
<text x="263.5" y="152.1">GPIOx</text>
<text x="263.6" y="154.6">GPIOy</text>
<text x="275.5" y="152.1">6</text>
<text x="275.5" y="154.7">7</text>
<text x="280.7" y="150.7">Conn_01x08_Pin</text>
<text x="28.8" y="158.4">BRIGHTNESS26</text>
<text x="40.6" y="161">28</text>
<text x="40.6" y="158.5">26</text>
<text x="44.2" y="159.6">GPIO26</text>
<text x="90.8" y="161.9">USB</text>
<text x="92.2" y="157.1">GPIO18/U1RXD/ADC2_CH7/CLK_OUT3</text>
<text x="95.8" y="161.9">BL</text>
<text x="99.2" y="161.9">OutGPIO38/FSPIWP/SUBSPIWP</text>
<text x="110.6" y="159.4">USB</text>
<text x="115.6" y="159.4">BL</text>
<text x="119" y="159.4">In GPIO21</text>
<text x="121.4" y="159.6">GPIO21</text>
<text x="129.5" y="158.5">25</text>
<text x="129.5" y="161">34 LED.OK</text>
<text x="129.5" y="161">34</text>
<text x="263.5" y="157.1">GPIOz</text>
<text x="275.5" y="157.2">8</text>
<text x="40.6" y="163.6">29</text>
<text x="40.6" y="166.1">31</text>
<text x="44.2" y="162.2">SPIIO4/GPIO33/FSPIHD/SUBSPIHD</text>
<text x="44.2" y="164.7">SPIIO5/GPIO34/FSPICS0/SUBSPICS0</text>
<text x="44.2" y="167.2">SPIIO6/GPIO35/FSPID/SUBSPID</text>
<text x="102.3" y="162.2">GPIO38/FSPIWP/SUBSPIWP</text>
<text x="108.3" y="164.4">BL</text>
<text x="108.3" y="167">BL</text>
<text x="111.8" y="164.4">Strap</text>
<text x="111.8" y="167">Strap</text>
<text x="118" y="164.4">PD GPIO45</text>
<text x="118" y="167">PD GPIO46</text>
<text x="121.4" y="164.7">GPIO45</text>
<text x="121.4" y="167.2">GPIO46</text>
<text x="129.5" y="163.6">41 UART.~{RXEN}</text>
<text x="129.5" y="166.1">44 UART.TXEN</text>
<text x="129.5" y="163.6">41</text>
<text x="129.5" y="166.1">44</text>
<text x="269.7" y="164.7">GND</text>
<text x="40.6" y="168.7">32</text>
<text x="40.6" y="171.2">33</text>
<text x="44.2" y="169.8">SPIIO7/GPIO36/FSPICLK/SUBSPICLK</text>
<text x="44.2" y="172.3">SPIDQS/GPIO37/FSPIQ/SUBSPIQ</text>
<text x="87.2" y="173" transform="rotate(-90 87.2 173)">GND</text>
<text x="92" y="172.3">GPIO48/SPICLK_N/SUBSPICLK_N_DIFF</text>
<text x="92.2" y="169.8">GPIO47/SPICLK_P/SUBSPICLK_P_DIFF</text>
<text x="129.5" y="168.7">27</text>
<text x="129.5" y="171.2">30 LED.ERR</text>
<text x="129.5" y="171.2">30</text>
<text x="86.1" y="176" transform="rotate(-90 86.1 176)">1</text>
<text x="10.3" y="185.9">D</text>
<text x="84.3" y="181.2">GND</text>
<text x="285.3" y="185.9">D</text>
<text x="135.9" y="191.4">H1</text>
<text x="146.1" y="191.4">H2</text>
<text x="157.5" y="191.4">H3</text>
<text x="167.6" y="191.4">H4</text>
<text x="135.9" y="193.9">M3</text>
<text x="146.1" y="193.9">M3</text>
<text x="157.5" y="193.9">M3</text>
<text x="167.6" y="193.9">M3</text>
<text x="35" y="199.9">1</text>
<text x="85" y="199.9">2</text>
<text x="135" y="199.9">3</text>
<text x="185" y="199.9">4</text>
<text x="235" y="199.9">5</text>
<text x="285" y="199.9">6</text>
</g>
</svg>
